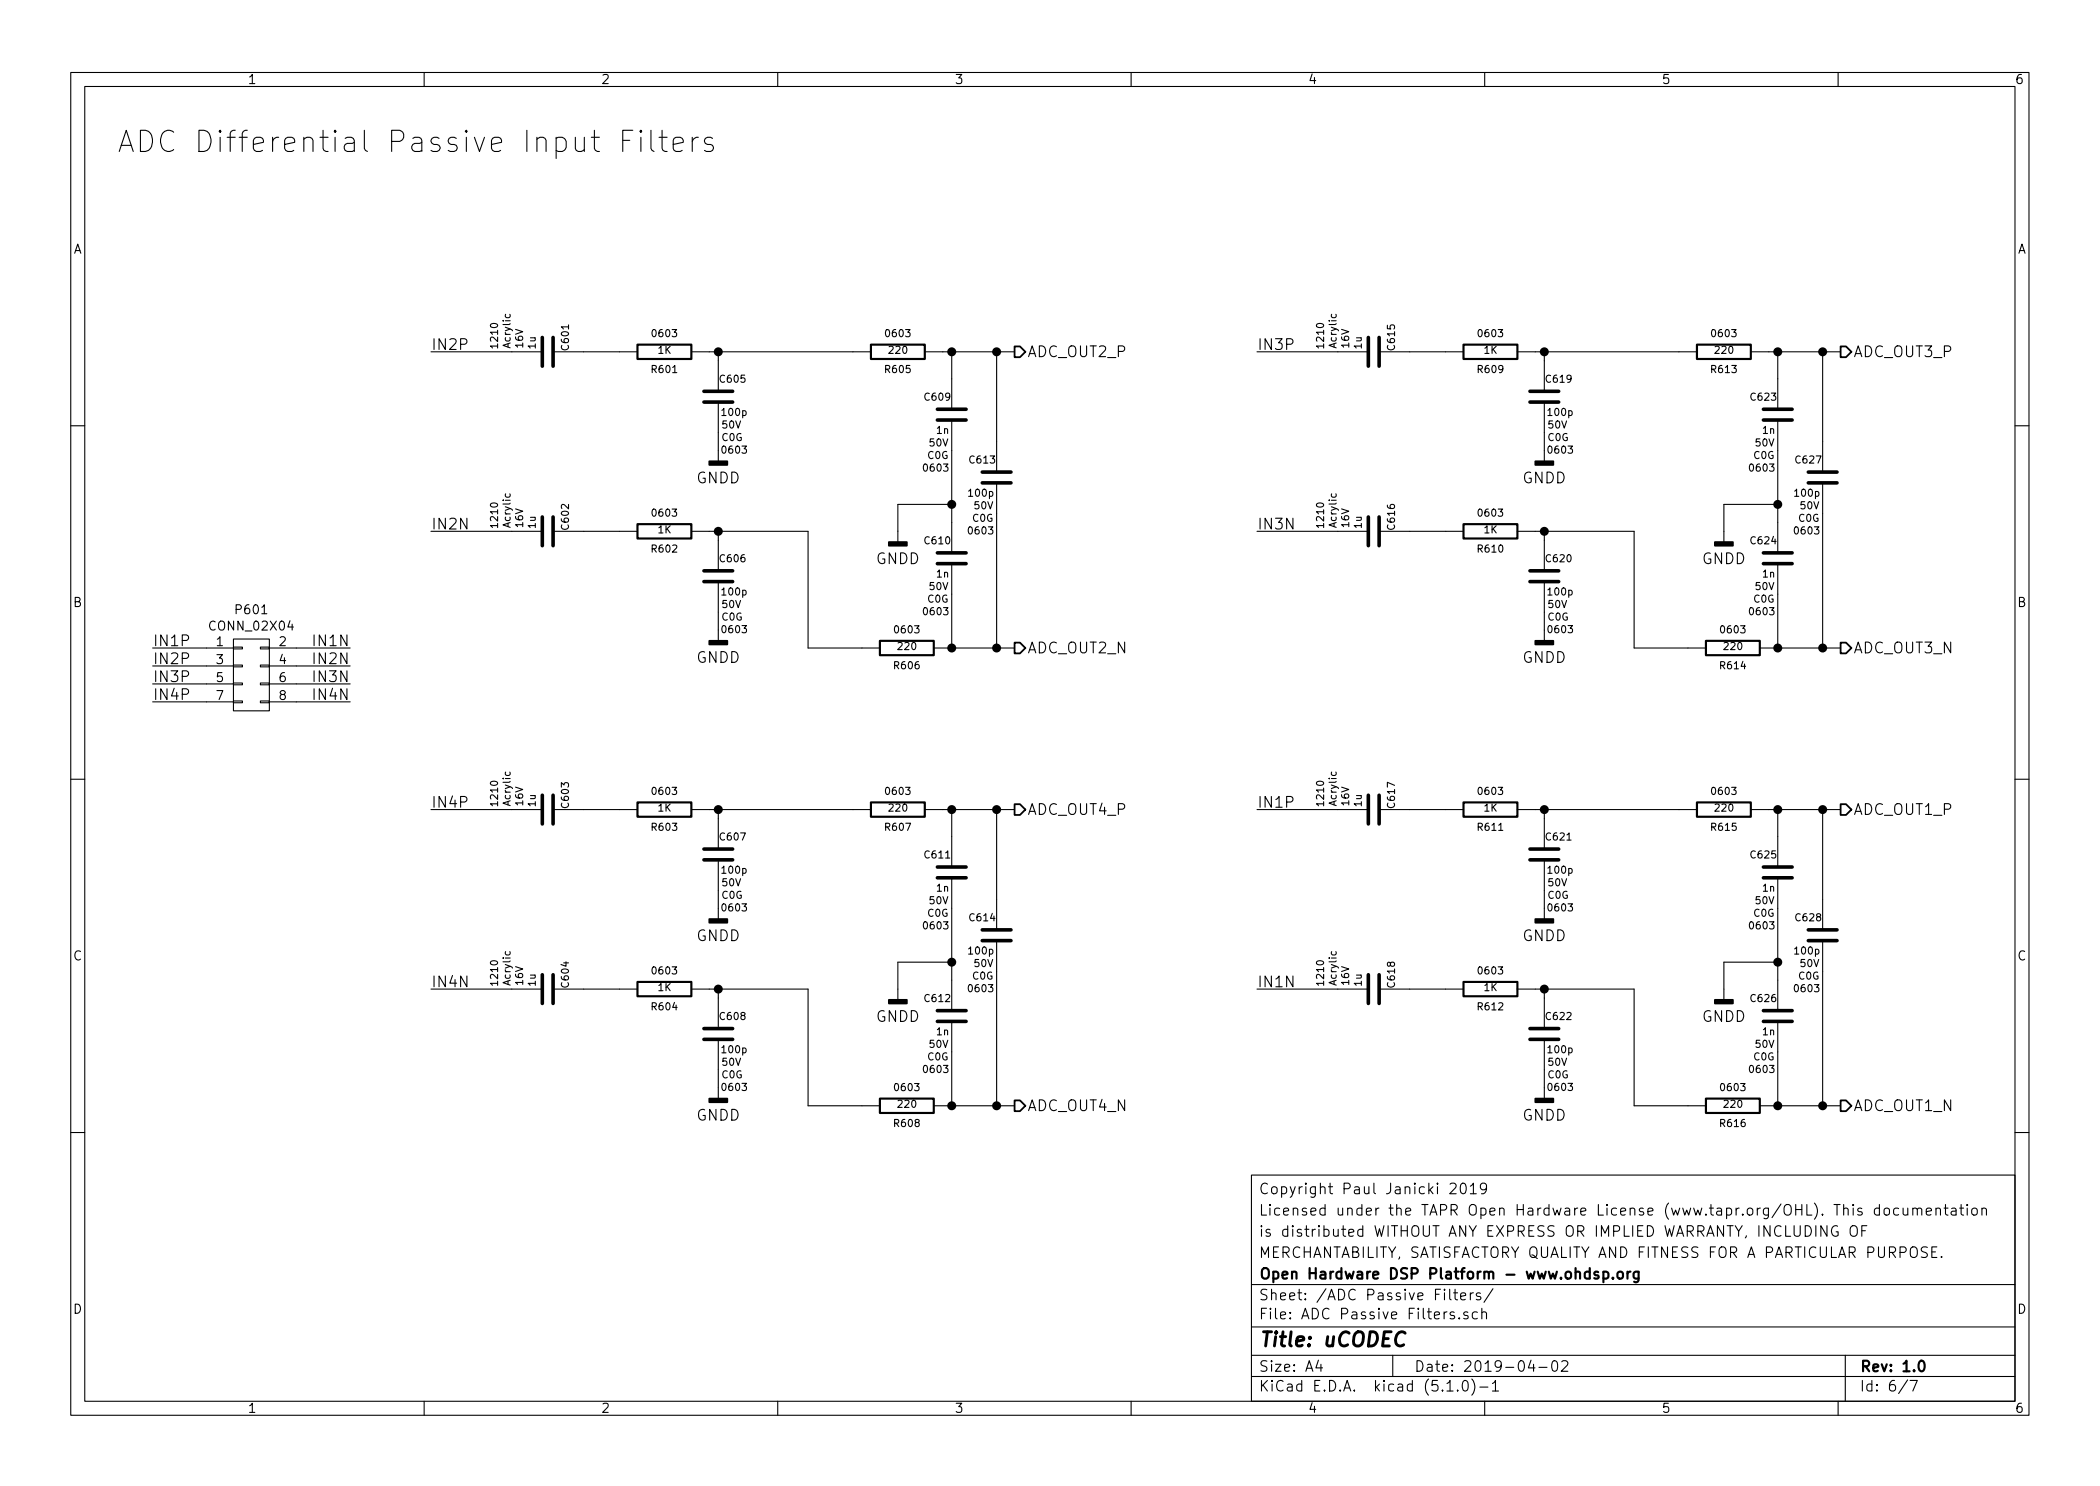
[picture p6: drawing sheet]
<svg xmlns="http://www.w3.org/2000/svg" width="297mm" height="210mm" viewBox="0 0 297 210" stroke-linecap="round" stroke-linejoin="round" font-family="sans-serif">
<g fill="none" stroke="#000" stroke-width=".15">
<path d="M10 10.3h277v189.9h-277zM12 12.2h273v186.1h-273zM60 10.3v1.9M88.1 19.9h1M89.5 18.4h-1.4v3M90.7 18.4l-.2 .2 .2 .1 .1-.1-.1-.2v.3M90.7 19.4v2M92.1 18.4v2.6l.1 .3 .3 .1M93.2 19.4h1.2M93.6 18.4v2.6l.2 .3 .6 .1M97.9 19.4v2M98.8 19.4a.82 .82 0 0 0-.9 .6"/>
<path d="M100.8 19.6l-.3-.2h-.4l-.3 .2-.2 .3 .2 .4 1 .3 .1 .2-.1 .5-.3 .1h-.6l-.3-.1M110 10.3v1.9M160 10.3v1.9M210 10.3v1.9M260 10.3v1.9M95.2 20.4l1.4-.3v-.2l-.1-.3-.3-.2h-.6l-.2 .2-.2 .3v1.1l.2 .3 .2 .1h.6l.3-.1M61 49.8h15.7M71.5 44.5v.3l.2 .2 .4-.1v-.4M78.2 49.8h12M97.8 49.8h25.4M101.6 49.8v5.6M101.6 56.9v8.4"/>
<path d="M130.8 49.8h12.7M134.6 49.8v8.1M134.6 59.4v18.8M141 49.8v17M177.8 49.8h15.7M188.4 44.5l-.1 .3 .2 .2 .5-.1v-.4M195.1 49.8h11.9M214.6 49.8h25.4M218.4 49.8v5.6M218.4 56.9v8.4M247.6 49.8h12.7M251.5 49.8v8.1"/>
<path d="M251.5 59.4v18.8M257.8 49.8v17M10 60.2h2M61 75.2h15.7M71.5 69.9v.3l.2 .2 .4-.1v-.4M78.2 75.2h12M97.8 75.2h16.5v16.5h10.2M101.6 75.2v5.6M134.6 79.8v11.9M134.6 71.4h-7.6v5.3M141 68.3v23.4M177.8 75.2h15.7"/>
<path d="M188.4 69.9l-.1 .3 .2 .2 .5-.1v-.4M195.1 75.2h11.9M214.6 75.2h16.5v16.5h10.2M218.4 75.2v5.6M251.5 71.4h-7.7v5.3M251.5 79.8v11.9M257.8 68.3v23.4M285 60.2h2M21.6 91.7h11.4M21.6 94.2h11.4M21.6 96.8h11.4M21.6 99.3h11.4"/>
<path d="M33 99.2h1.3v.2h-1.3zM33 96.6h1.3v.3h-1.3zM33 94.1h1.3v.3h-1.3zM33 91.6h1.3v.2h-1.3zM33 90.4h5.1v10.2h-5.1zM36.8 99.2h1.3v.2h-1.3zM36.8 96.6h1.3v.3h-1.3zM36.8 94.1h1.3v.3h-1.3zM36.8 91.6h1.3v.2h-1.3zM38.1 91.7h11.4M38.1 94.2h11.4M38.1 96.8h11.4"/>
<path d="M38.1 99.3h11.4M101.6 82.3v8.4M132.1 91.7h11.4M218.4 82.3v8.4M248.9 91.7h11.4M10 110.3h2M61 114.5h15.7M71.5 109.2v.3l.2 .2 .4-.1v-.4M78.2 114.5h12M97.8 114.5h25.4M101.6 114.5v5.6M130.8 114.5h12.7"/>
<path d="M134.6 114.5v8.2M141 114.5v17.1M177.8 114.5h15.7M188.4 109.2l-.1 .3 .2 .2 .5-.1v-.4M195.1 114.5h11.9M214.6 114.5h25.4M218.4 114.5v5.6M247.6 114.5h12.7M251.5 114.5v8.2M257.8 114.5v17.1M285 110.3h2M61 139.9h15.7"/>
<path d="M71.5 134.6v.3l.2 .2 .4-.1v-.4M78.2 139.9h12M97.8 139.9h16.5v16.6h10.2M101.6 121.7v8.3M101.6 139.9v5.6M134.6 124.2v18.8M134.6 136.1h-7.6v5.4M141 133.1v23.4M177.8 139.9h15.7M188.4 134.6l-.1 .3 .2 .2 .5-.1v-.4M195.1 139.9h11.9M214.6 139.9h16.5v16.6h10.2"/>
<path d="M218.4 121.7v8.3M218.4 139.9v5.6M251.5 136.1h-7.7v5.4M251.5 124.2v18.8M257.8 133.1v23.4M101.6 147.1v8.3M132.1 156.5h11.4M134.6 144.5v12M218.4 147.1v8.3M248.9 156.5h11.4M251.5 144.5v12M10 160.2h2"/>
<path d="M177 166.3h108v32h-108zM205.1 167.6l.2-.2 .5 .1a.37 .37 0 0 1 .1 .5l-.8 .9h.9M206.7 167.6a.35 .35 0 0 1 .3-.2 .35 .35 0 0 1 .3 .3 .78 .78 0 0 1-.4 1.2l-.1-.1a1.2 1.2 0 0 1-.1-1.2zM208 167.8l.4-.4v1.5M208 168.9h.8M210.3 168l-.3 .3h-.3l-.2-.1-.1-.5 .3-.3a.47 .47 0 0 1 .6 .3 1.01 1.01 0 0 1-.5 1.2h-.3M258.4 173.4v1.5l-.8-1.5v1.5M259.9 173.5a.73 .73 0 0 0-.9 .5 .73 .73 0 0 0 .6 .9l.4-.1v-.5h-.3M261.8 173.7l.3-.3a.53 .53 0 0 1 .6 .5v.5a.51 .51 0 0 1-.8 .4 1.05 1.05 0 0 1-.1-1.1zM263.3 174.1h.6M264.1 173.4h-.8v1.5M265.8 171l-.4-.1-.3 .3 .1 .6 .2 .1h.4"/>
<path d="M265.8 170.4v1.5M266.5 171.1a.41 .41 0 0 1 .8 .1v.4a.39 .39 0 0 1-.4 .3 .39 .39 0 0 1-.4-.3zM268.6 171a.48 .48 0 0 0-.7 .1l-.1 .1 .1 .6a.48 .48 0 0 0 .7 .1M269.2 170.9v.8a.39 .39 0 0 0 .6 .1M269.8 170.9v1M270.6 171.1a.38 .38 0 0 1 .6 0v.8M270.6 170.9v1M271.2 171.1l.2-.2 .4 .1v.9M272.5 171.4l.7-.1-.1-.3-.4-.1-.2 .2v.8h.2h.4M272.6 176.5l-.2-.1-.5 .1a.35 .35 0 0 0-.1 .4 .35 .35 0 0 0 .3 .2l.4 .2a.35 .35 0 0 1 .1 .3 .35 .35 0 0 1-.3 .3l-.5-.1M273.3 177.1h.5M273.8 171.1a.38 .38 0 0 1 .7 0v.8"/>
<path d="M273.8 170.9v1M274 176.4h-.7v1.5h.7M274.6 177.8h.1l-.1 .1-.1-.1h.1v.1M275 170.9h.5M275.2 170.4v1.3l.1 .2h.2M276 171l.2-.1 .4 .1 .1 .9M276.7 171.3l-.5 .1-.2 .2v.3h.2h.5M277.2 170.9h.5M277.4 170.4v1.3l.1 .2h.2M278.3 170.4l-.1 .1 .1 .1v-.1v-.1v.2M278.3 170.9v1M279 171.1a.41 .41 0 0 1 .7 .1v.4a.41 .41 0 0 1-.4 .3 .41 .41 0 0 1-.4-.3z"/>
<path d="M280.3 171.1a.38 .38 0 0 1 .7 0v.8M280.3 170.9v1M285 160.2h2M60 198.3v1.9M110 198.3v1.9M160 198.3v1.9M177 194.8h108M177 191.8h108M177 187.8h108M177 181.8h108M186.5 192.5l-.4 1h1M186.8 193v1"/>
<path d="M197 191.8v3M204.7 196.8h.8M205.1 182.4v1.3l.2 .2M205.6 182.9h.6M205.7 185.7a.37 .37 0 0 0-.6 .1v.1a.54 .54 0 0 0 .6 .3l.1 .1-.1 .2-.2 .1-.4-.1M205.8 182.4v1.3l.1 .1 .3 .1M206.2 196.7v.1l-.1-.1h.1v.1M206.4 186.5h.1l-.1 .1-.1-.1h.1v.1M206.6 183.4l.7-.1v-.3l-.5-.1-.2 .2 .1 .7 .1 .1 .5-.1M207 195.4a.37 .37 0 0 1 .6 .2l.1 .3a.72 .72 0 0 1-.4 .9l-.3-.1a1.26 1.26 0 0 1 0-1.3zM207.6 185.7a.37 .37 0 0 0-.6 .1v.1a.54 .54 0 0 0 .6 .3v.3l-.1 .1-.5-.1M208 182.9v1"/>
<path d="M208.2 195.1a1.71 1.71 0 0 1 0 2.3M208.4 182.9l-.3 .1-.1 .2M209 185.7a.48 .48 0 0 0-.7 0v.2v.6a.48 .48 0 0 0 .7 0M209.3 196.3h1.2M209.4 183a.37 .37 0 0 0-.6 .1v.1a.54 .54 0 0 0 .6 .3l.1 .1-.1 .2-.2 .1-.4-.1M209.6 185.7a.41 .41 0 0 1 .7 .1v.8M209.6 185.1v1.5M210 198.3v1.9M211.1 195.8l.3-.3 .1-.2v1.5M211.1 196.8h.9M211.2 182.3l-1.3 2M216.6 192.5l-.4 1h.9"/>
<path d="M216.9 193v1M217.7 193.5h1.1M219.6 192.7a.37 .37 0 0 1 .4-.2 .37 .37 0 0 1 .3 .3v.3a.72 .72 0 0 1-.3 .9l-.4-.1a1.41 1.41 0 0 1 0-1.2zM220.9 192.7l.2-.2 .5 .1a.37 .37 0 0 1 .1 .6l-.9 .8h1M260 198.3v1.9M261 191.8v6.5M269.8 195.2l-1.2 2M270.2 195.3h1l-.6 1.5"/>
</g>
<g fill="none" stroke="#000" stroke-width=".3">
<path d="M90.2 48.8h7.6v2h-7.6zM123.2 48.8h7.6v2h-7.6zM207 48.8h7.6v2h-7.6zM240 48.8h7.6v2h-7.6zM90.2 74.2h7.6v2h-7.6zM207 74.2h7.6v2h-7.6zM124.5 90.7h7.6v2h-7.6zM241.3 90.7h7.6v2h-7.6zM90.2 113.5h7.6v2.1h-7.6zM123.2 113.5h7.6v2.1h-7.6zM207 113.5h7.6v2.1h-7.6zM240 113.5h7.6v2.1h-7.6z"/>
<path d="M90.2 138.9h7.6v2.1h-7.6zM207 138.9h7.6v2.1h-7.6zM124.5 155.4h7.6v2.1h-7.6zM241.3 155.4h7.6v2.1h-7.6zM226.8 179.9v1.5M230.2 179.9v1M230.6 179.9l-.2 .1-.2 .2M231.8 179.9v1.2a.39 .39 0 0 1-.7 .3M226.1 180l-.4-.1-.2 .3a.48 .48 0 0 0 .6 .3v.1v.2l-.2 .1-.4-.1M226.8 180a.5 .5 0 0 1 .6 .1l.1 .5a.47 .47 0 0 1-.6 .3l-.1-.1M228.1 180.8h.1l-.1 .1v-.1v.1M228.9 180.1a.41 .41 0 0 1 .7 .1v.4a.41 .41 0 0 1-.4 .3 .41 .41 0 0 1-.4-.3z"/>
<path d="M231.8 180l-.5-.1-.2 .3v.6l.2 .1 .5-.1M271.5 192.7a.35 .35 0 0 1 .4-.2 .35 .35 0 0 1 .3 .3 .77 .77 0 0 1-.5 1.2 .9 .9 0 0 1-.2-1.3z"/>
</g>
<path d="M198.8 188.6a.79 .79 0 0 0-.9-.1 .79 .79 0 0 0-.5 .8 .75 .75 0 0 0 .2 1 .75 .75 0 0 0 1 0" fill="none" stroke="#000" stroke-width=".41"/>
<g fill="none" stroke="#000" stroke-width=".51">
<path d="M76.7 47.7v4.1M78.2 47.7v4.1M99.6 56.9h4M99.6 55.4h4M132.6 59.4h4.1M132.6 57.9h4.1M193.5 47.7v4.1M195.1 47.7v4.1M216.4 56.9h4.1M216.4 55.4h4.1M249.4 59.4h4.1M249.4 57.9h4.1"/>
<path d="M76.7 73.1v4.1M78.2 73.1v4.1M132.6 79.8h4.1M132.6 78.2h4.1M138.9 68.3h4.1M138.9 66.8h4.1M193.5 73.1v4.1M195.1 73.1v4.1M249.4 79.8h4.1M249.4 78.2h4.1M255.8 68.3h4M255.8 66.8h4"/>
<path d="M99.6 82.3h4M99.6 80.8h4M216.4 82.3h4.1M216.4 80.8h4.1M76.7 112.5v4.1M78.2 112.5v4.1M193.5 112.5v4.1M195.1 112.5v4.1M76.7 137.9v4.1M78.2 137.9v4.1M99.6 121.7h4M99.6 120.1h4"/>
<path d="M132.6 124.2h4.1M132.6 122.7h4.1M138.9 133.1h4.1M138.9 131.6h4.1M193.5 137.9v4.1M195.1 137.9v4.1M216.4 121.7h4.1M216.4 120.1h4.1M249.4 124.2h4.1M249.4 122.7h4.1M255.8 133.1h4M255.8 131.6h4"/>
<path d="M99.6 147.1h4M99.6 145.5h4M132.6 144.5h4.1M132.6 143h4.1M216.4 147.1h4.1M216.4 145.5h4.1M249.4 144.5h4.1M249.4 143h4.1"/>
</g>
<g fill="#000" stroke="#000" stroke-width=".25">
<path d="M100.3 65.3h2.6v.5h-2.6zM125.7 76.7h2.6v.5h-2.6zM217.2 65.3h2.5v.5h-2.5zM242.6 76.7h2.5v.5h-2.5zM100.3 90.7h2.6v.5h-2.6zM217.2 90.7h2.5v.5h-2.5zM100.3 130h2.6v.6h-2.6zM217.2 130h2.5v.6h-2.5zM100.3 155.4h2.6v.6h-2.6zM125.7 141.5h2.6v.5h-2.6zM217.2 155.4h2.5v.6h-2.5zM242.6 141.5h2.5v.5h-2.5z"/>
<circle cx="101.6" cy="49.8" r=".51"/>
<circle cx="134.6" cy="49.8" r=".51"/>
<circle cx="141" cy="49.8" r=".51"/>
<circle cx="218.4" cy="49.8" r=".51"/>
<circle cx="251.5" cy="49.8" r=".51"/>
<circle cx="257.8" cy="49.8" r=".51"/>
<circle cx="101.6" cy="75.2" r=".51"/>
<circle cx="134.6" cy="71.4" r=".51"/>
<circle cx="218.4" cy="75.2" r=".51"/>
<circle cx="251.5" cy="71.4" r=".51"/>
<circle cx="134.6" cy="91.7" r=".51"/>
<circle cx="141" cy="91.7" r=".51"/>
<circle cx="251.5" cy="91.7" r=".51"/>
<circle cx="257.8" cy="91.7" r=".51"/>
<circle cx="101.6" cy="114.5" r=".51"/>
<circle cx="134.6" cy="114.5" r=".51"/>
<circle cx="141" cy="114.5" r=".51"/>
<circle cx="218.4" cy="114.5" r=".51"/>
<circle cx="251.5" cy="114.5" r=".51"/>
<circle cx="257.8" cy="114.5" r=".51"/>
<circle cx="101.6" cy="139.9" r=".51"/>
<circle cx="134.6" cy="136.1" r=".51"/>
<circle cx="218.4" cy="139.9" r=".51"/>
<circle cx="251.5" cy="136.1" r=".51"/>
<circle cx="134.6" cy="156.5" r=".51"/>
<circle cx="141" cy="156.5" r=".51"/>
<circle cx="251.5" cy="156.5" r=".51"/>
<circle cx="257.8" cy="156.5" r=".51"/>
</g>
<path d="M143.5 49h.8l.7 .8-.7 .7h-.8zM260.3 49h.8l.8 .8-.8 .7h-.8zM143.5 90.9h.8l.7 .8-.7 .8h-.8zM260.3 90.9h.8l.8 .8-.8 .8h-.8zM143.5 113.8h.8l.7 .7-.7 .8h-.8zM260.3 113.8h.8l.8 .7-.8 .8h-.8zM143.5 155.7h.8l.7 .8-.7 .7h-.8zM260.3 155.7h.8l.8 .8-.8 .7h-.8z" fill="none" stroke="#000" stroke-width=".25"/>
<text font-size="4.2" x="16.5" y="21.6">ADC Differential Passive Input Filters</text>
<text font-size="2.8" x="178" y="190.5">Title: uCODEC</text>
<g font-size="2.1">
<text x="61" y="49.5">IN2P</text>
<text x="145.3" y="50.5">ADC_OUT2_P</text>
<text x="177.8" y="49.5">IN3P</text>
<text x="262.1" y="50.5">ADC_OUT3_P</text>
<text x="98.5" y="68.4">GNDD</text>
<text x="215.3" y="68.4">GNDD</text>
<text x="61" y="74.9">IN2N</text>
<text x="177.8" y="74.9">IN3N</text>
<text x="123.9" y="79.8">GNDD</text>
<text x="240.7" y="79.8">GNDD</text>
<text x="21.6" y="91.4">IN1P</text>
<text x="21.6" y="94">IN2P</text>
<text x="44.7" y="91.4">IN1N</text>
<text x="44.7" y="94">IN2N</text>
<text x="98.5" y="93.8">GNDD</text>
<text x="145.3" y="92.5">ADC_OUT2_N</text>
<text x="215.3" y="93.8">GNDD</text>
<text x="262.1" y="92.5">ADC_OUT3_N</text>
<text x="21.6" y="96.5">IN3P</text>
<text x="21.6" y="99.1">IN4P</text>
<text x="44.7" y="96.5">IN3N</text>
<text x="44.7" y="99.1">IN4N</text>
<text x="61" y="114.3">IN4P</text>
<text x="145.3" y="115.3">ADC_OUT4_P</text>
<text x="177.8" y="114.3">IN1P</text>
<text x="262.1" y="115.3">ADC_OUT1_P</text>
<text x="98.5" y="133.2">GNDD</text>
<text x="215.3" y="133.2">GNDD</text>
<text x="61" y="139.7">IN4N</text>
<text x="177.8" y="139.7">IN1N</text>
<text x="123.9" y="144.6">GNDD</text>
<text x="240.7" y="144.6">GNDD</text>
<text x="98.5" y="158.6">GNDD</text>
<text x="145.3" y="157.2">ADC_OUT4_N</text>
<text x="215.3" y="158.6">GNDD</text>
<text x="262.1" y="157.2">ADC_OUT1_N</text>
<text x="178" y="172">Licensed under the TAPR Open Hardware License (www.tapr.org/OHL). This documentation</text>
<text x="178" y="169">Copyright Paul Janicki 2019</text>
<text x="178" y="178">MERCHANTABILITY, SATISFACTORY QUALITY AND FITNESS FOR A PARTICULAR PURPOSE.</text>
<text x="178" y="175">is distributed WITHOUT ANY EXPRESS OR IMPLIED WARRANTY, INCLUDING OF</text>
<text x="178" y="184">Sheet: /ADC Passive Filters/</text>
<text x="178" y="181">Open Hardware DSP Platform - www.ohdsp.org</text>
<text x="178" y="186.7">File: ADC Passive Filters.sch</text>
<text x="178" y="196.9">KiCad E.D.A. kicad (5.1.0)-1</text>
<text x="178" y="194.1">Size: A4</text>
<text x="200" y="194.1">Date: 2019-04-02</text>
<text x="263" y="194.1">Rev: 1.0</text>
<text x="263" y="196.9">Id: 6/7</text>
</g>
<g font-size="1.8">
<text x="35" y="11.9">1</text>
<text x="85" y="11.9">2</text>
<text x="135" y="11.9">3</text>
<text x="185" y="11.9">4</text>
<text x="235" y="11.9">5</text>
<text x="285" y="11.9">6</text>
<text x="10.4" y="35.9">A</text>
<text x="285.4" y="35.9">A</text>
<text x="10.4" y="85.9">B</text>
<text x="29.9" y="89.2">CONN_02X04</text>
<text x="33.5" y="86.9">P601</text>
<text x="285.4" y="85.9">B</text>
<text x="30.6" y="91.4">1</text>
<text x="30.6" y="94">3</text>
<text x="39.5" y="91.4">2</text>
<text x="39.5" y="94">4</text>
<text x="30.6" y="96.5">5</text>
<text x="30.6" y="99.1">7</text>
<text x="39.5" y="96.5">6</text>
<text x="39.5" y="99.1">8</text>
<text x="10.4" y="135.9">C</text>
<text x="285.4" y="135.9">C</text>
<text x="10.4" y="185.9">D</text>
<text x="285.4" y="185.9">D</text>
<text x="35" y="199.9">1</text>
<text x="85" y="199.9">2</text>
<text x="135" y="199.9">3</text>
<text x="185" y="199.9">4</text>
<text x="235" y="199.9">5</text>
<text x="285" y="199.9">6</text>
</g>
<g font-size="1.4">
<text x="92.4" y="47.7">0603</text>
<text x="125.4" y="47.7">0603</text>
<text x="209.2" y="47.7">0603</text>
<text x="242.3" y="47.7">0603</text>
<text x="70.4" y="49.1" transform="rotate(-90 70.4 49.1)">1210</text>
<text x="72.2" y="49.2" transform="rotate(-90 72.2 49.2)">Acrylic</text>
<text x="74" y="49.2" transform="rotate(-90 74 49.2)">16V</text>
<text x="75.8" y="49.3" transform="rotate(-90 75.8 49.3)">1u</text>
<text x="80.5" y="49.4" transform="rotate(-90 80.5 49.4)">C601</text>
<text x="92.3" y="52.8">R601</text>
<text x="93.1" y="50.1">1K</text>
<text x="125.3" y="52.8">R605</text>
<text x="125.9" y="50.1">220</text>
<text x="187.3" y="49.1" transform="rotate(-90 187.3 49.1)">1210</text>
<text x="189.1" y="49.2" transform="rotate(-90 189.1 49.2)">Acrylic</text>
<text x="190.8" y="49.2" transform="rotate(-90 190.8 49.2)">16V</text>
<text x="192.6" y="49.3" transform="rotate(-90 192.6 49.3)">1u</text>
<text x="197.3" y="49.4" transform="rotate(-90 197.3 49.4)">C615</text>
<text x="209.1" y="52.8">R609</text>
<text x="210" y="50.1">1K</text>
<text x="242.2" y="52.8">R613</text>
<text x="242.7" y="50.1">220</text>
<text x="102" y="54.1">C605</text>
<text x="102.2" y="58.8">100p</text>
<text x="130.9" y="56.7">C609</text>
<text x="218.8" y="54.1">C619</text>
<text x="219.1" y="58.8">100p</text>
<text x="247.8" y="56.7">C623</text>
<text x="102.1" y="62.4">C0G</text>
<text x="102.2" y="60.6">50V</text>
<text x="102.3" y="64.2">0603</text>
<text x="131.2" y="64.9">C0G</text>
<text x="131.5" y="63.2">50V</text>
<text x="132.5" y="61.4">1n</text>
<text x="137.3" y="65.6">C613</text>
<text x="218.9" y="62.4">C0G</text>
<text x="219" y="60.6">50V</text>
<text x="219.1" y="64.2">0603</text>
<text x="248.1" y="64.9">C0G</text>
<text x="248.4" y="63.2">50V</text>
<text x="249.4" y="61.4">1n</text>
<text x="254.1" y="65.6">C627</text>
<text x="130.8" y="66.7">0603</text>
<text x="137.1" y="70.3">100p</text>
<text x="247.6" y="66.7">0603</text>
<text x="254" y="70.3">100p</text>
<text x="70.4" y="74.5" transform="rotate(-90 70.4 74.5)">1210</text>
<text x="72.2" y="74.6" transform="rotate(-90 72.2 74.6)">Acrylic</text>
<text x="74" y="74.6" transform="rotate(-90 74 74.6)">16V</text>
<text x="75.8" y="74.7" transform="rotate(-90 75.8 74.7)">1u</text>
<text x="80.5" y="74.8" transform="rotate(-90 80.5 74.8)">C602</text>
<text x="92.4" y="73.1">0603</text>
<text x="93.1" y="75.5">1K</text>
<text x="130.9" y="77">C610</text>
<text x="137.1" y="75.6">0603</text>
<text x="137.6" y="73.8">C0G</text>
<text x="137.9" y="72.1">50V</text>
<text x="187.3" y="74.5" transform="rotate(-90 187.3 74.5)">1210</text>
<text x="189.1" y="74.6" transform="rotate(-90 189.1 74.6)">Acrylic</text>
<text x="190.8" y="74.6" transform="rotate(-90 190.8 74.6)">16V</text>
<text x="192.6" y="74.7" transform="rotate(-90 192.6 74.7)">1u</text>
<text x="197.3" y="74.8" transform="rotate(-90 197.3 74.8)">C616</text>
<text x="209.2" y="73.1">0603</text>
<text x="210" y="75.5">1K</text>
<text x="247.8" y="77">C624</text>
<text x="254" y="75.6">0603</text>
<text x="254.4" y="73.8">C0G</text>
<text x="254.7" y="72.1">50V</text>
<text x="92.3" y="78.2">R602</text>
<text x="102" y="79.5">C606</text>
<text x="131.5" y="83.5">50V</text>
<text x="132.5" y="81.7">1n</text>
<text x="209.1" y="78.2">R610</text>
<text x="218.8" y="79.5">C620</text>
<text x="248.4" y="83.5">50V</text>
<text x="249.4" y="81.7">1n</text>
<text x="102.1" y="87.8">C0G</text>
<text x="102.2" y="86">50V</text>
<text x="102.2" y="84.2">100p</text>
<text x="102.3" y="89.6">0603</text>
<text x="126.7" y="89.6">0603</text>
<text x="130.8" y="87">0603</text>
<text x="131.2" y="85.3">C0G</text>
<text x="218.9" y="87.8">C0G</text>
<text x="219" y="86">50V</text>
<text x="219.1" y="84.2">100p</text>
<text x="219.1" y="89.6">0603</text>
<text x="243.5" y="89.6">0603</text>
<text x="247.6" y="87">0603</text>
<text x="248.1" y="85.3">C0G</text>
<text x="126.6" y="94.7">R606</text>
<text x="127.1" y="92">220</text>
<text x="243.4" y="94.7">R614</text>
<text x="244" y="92">220</text>
<text x="70.4" y="113.9" transform="rotate(-90 70.4 113.9)">1210</text>
<text x="72.2" y="113.9" transform="rotate(-90 72.2 113.9)">Acrylic</text>
<text x="74" y="113.9" transform="rotate(-90 74 113.9)">16V</text>
<text x="92.4" y="112.5">0603</text>
<text x="125.4" y="112.5">0603</text>
<text x="187.3" y="113.9" transform="rotate(-90 187.3 113.9)">1210</text>
<text x="189.1" y="113.9" transform="rotate(-90 189.1 113.9)">Acrylic</text>
<text x="190.8" y="113.9" transform="rotate(-90 190.8 113.9)">16V</text>
<text x="209.2" y="112.5">0603</text>
<text x="242.3" y="112.5">0603</text>
<text x="75.8" y="114.1" transform="rotate(-90 75.8 114.1)">1u</text>
<text x="80.5" y="114.2" transform="rotate(-90 80.5 114.2)">C603</text>
<text x="92.3" y="117.5">R603</text>
<text x="93.1" y="114.8">1K</text>
<text x="102" y="118.9">C607</text>
<text x="125.3" y="117.5">R607</text>
<text x="125.9" y="114.8">220</text>
<text x="192.6" y="114.1" transform="rotate(-90 192.6 114.1)">1u</text>
<text x="197.3" y="114.2" transform="rotate(-90 197.3 114.2)">C617</text>
<text x="209.1" y="117.5">R611</text>
<text x="210" y="114.8">1K</text>
<text x="218.8" y="118.9">C621</text>
<text x="242.2" y="117.5">R615</text>
<text x="242.7" y="114.8">220</text>
<text x="102.2" y="125.4">50V</text>
<text x="102.2" y="123.6">100p</text>
<text x="130.9" y="121.5">C611</text>
<text x="219" y="125.4">50V</text>
<text x="219.1" y="123.6">100p</text>
<text x="247.8" y="121.5">C625</text>
<text x="102.1" y="127.2">C0G</text>
<text x="102.3" y="129">0603</text>
<text x="130.8" y="131.5">0603</text>
<text x="131.2" y="129.7">C0G</text>
<text x="131.5" y="127.9">50V</text>
<text x="132.5" y="126.2">1n</text>
<text x="137.3" y="130.3">C614</text>
<text x="218.9" y="127.2">C0G</text>
<text x="219.1" y="129">0603</text>
<text x="247.6" y="131.5">0603</text>
<text x="248.1" y="129.7">C0G</text>
<text x="248.4" y="127.9">50V</text>
<text x="249.4" y="126.2">1n</text>
<text x="254.1" y="130.3">C628</text>
<text x="92.4" y="137.9">0603</text>
<text x="137.1" y="135">100p</text>
<text x="137.9" y="136.8">50V</text>
<text x="209.2" y="137.9">0603</text>
<text x="254" y="135">100p</text>
<text x="254.7" y="136.8">50V</text>
<text x="70.4" y="139.3" transform="rotate(-90 70.4 139.3)">1210</text>
<text x="72.2" y="139.3" transform="rotate(-90 72.2 139.3)">Acrylic</text>
<text x="74" y="139.3" transform="rotate(-90 74 139.3)">16V</text>
<text x="75.8" y="139.5" transform="rotate(-90 75.8 139.5)">1u</text>
<text x="80.5" y="139.6" transform="rotate(-90 80.5 139.6)">C604</text>
<text x="92.3" y="142.9">R604</text>
<text x="93.1" y="140.2">1K</text>
<text x="130.9" y="141.8">C612</text>
<text x="137.1" y="140.4">0603</text>
<text x="137.6" y="138.6">C0G</text>
<text x="187.3" y="139.3" transform="rotate(-90 187.3 139.3)">1210</text>
<text x="189.1" y="139.3" transform="rotate(-90 189.1 139.3)">Acrylic</text>
<text x="190.8" y="139.3" transform="rotate(-90 190.8 139.3)">16V</text>
<text x="192.6" y="139.5" transform="rotate(-90 192.6 139.5)">1u</text>
<text x="197.3" y="139.6" transform="rotate(-90 197.3 139.6)">C618</text>
<text x="209.1" y="142.9">R612</text>
<text x="210" y="140.2">1K</text>
<text x="247.8" y="141.8">C626</text>
<text x="254" y="140.4">0603</text>
<text x="254.4" y="138.6">C0G</text>
<text x="102" y="144.3">C608</text>
<text x="102.2" y="149">100p</text>
<text x="131.5" y="148.3">50V</text>
<text x="132.5" y="146.5">1n</text>
<text x="218.8" y="144.3">C622</text>
<text x="219.1" y="149">100p</text>
<text x="248.4" y="148.3">50V</text>
<text x="249.4" y="146.5">1n</text>
<text x="102.1" y="152.6">C0G</text>
<text x="102.2" y="150.8">50V</text>
<text x="102.3" y="154.4">0603</text>
<text x="126.7" y="154.4">0603</text>
<text x="130.8" y="151.8">0603</text>
<text x="131.2" y="150">C0G</text>
<text x="218.9" y="152.6">C0G</text>
<text x="219" y="150.8">50V</text>
<text x="219.1" y="154.4">0603</text>
<text x="243.5" y="154.4">0603</text>
<text x="247.6" y="151.8">0603</text>
<text x="248.1" y="150">C0G</text>
<text x="126.6" y="159.5">R608</text>
<text x="127.1" y="156.7">220</text>
<text x="243.4" y="159.5">R616</text>
<text x="244" y="156.7">220</text>
</g>
</svg>
